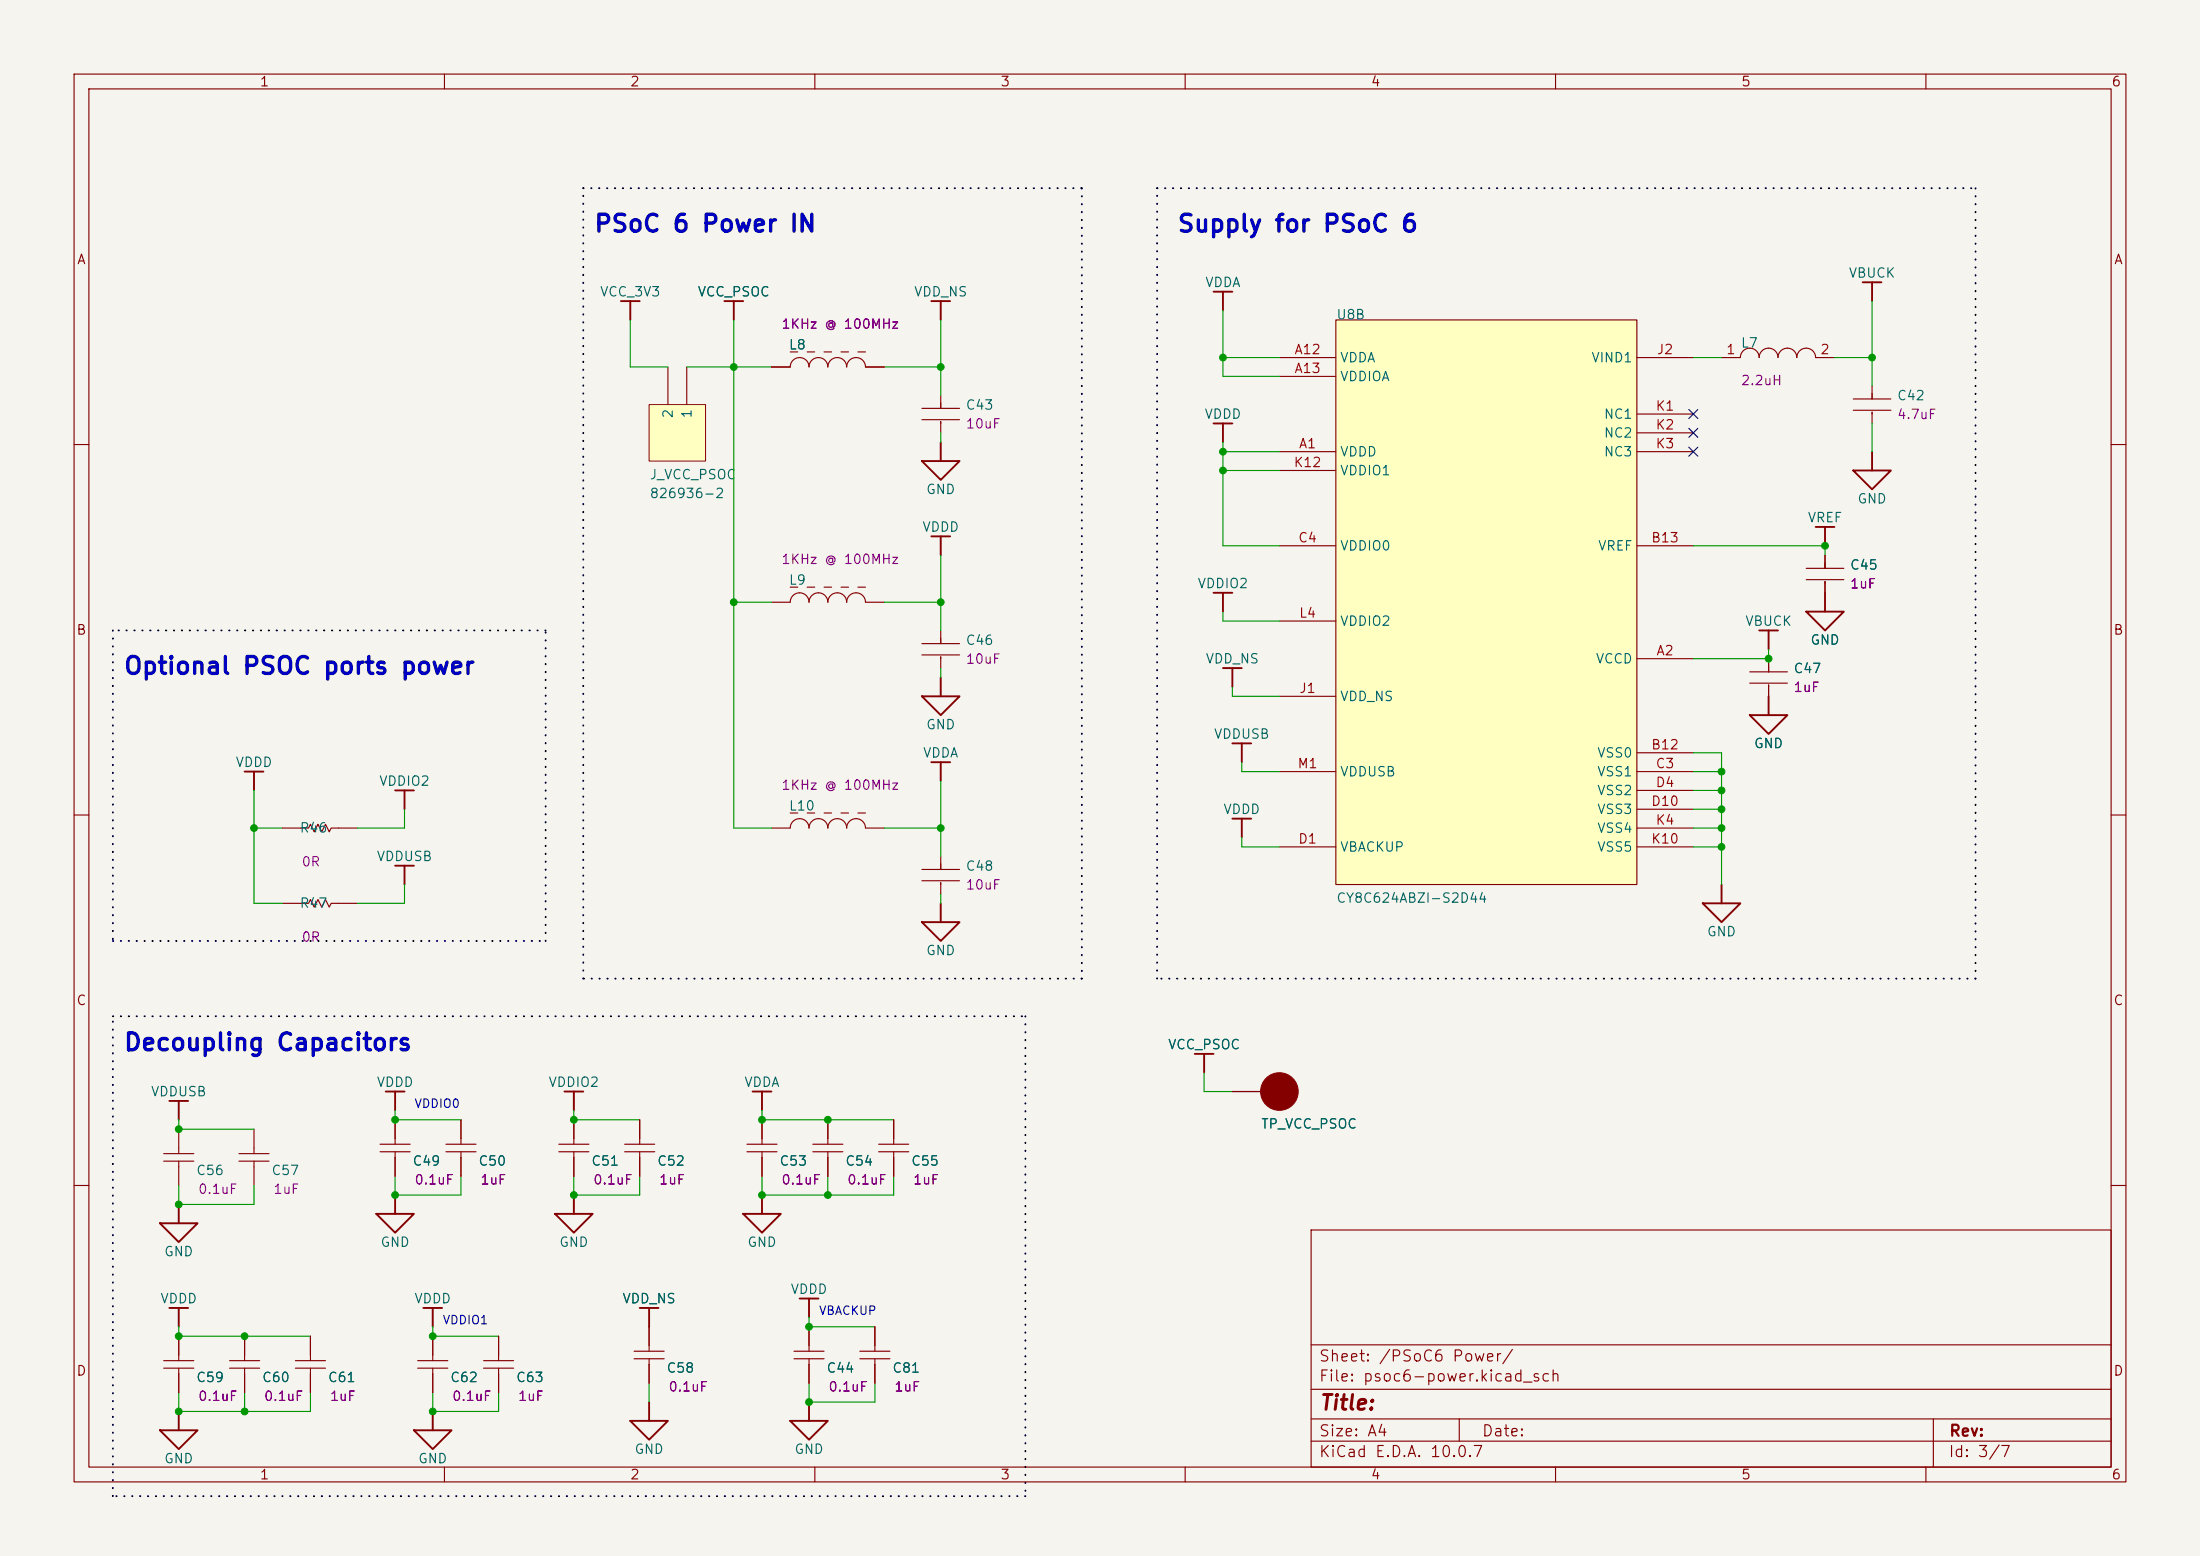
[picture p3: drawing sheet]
<svg xmlns="http://www.w3.org/2000/svg" width="297mm" height="210mm" viewBox="0 0 297 210" stroke-linecap="round" stroke-linejoin="round" font-family="sans-serif">
<path d="M0 0h297v210h-297z" fill="#f5f4ef" stroke="#f5f4ef" stroke-width=".14"/>
<g fill="none" stroke="#840000" stroke-width=".15">
<path d="M10 10h277v190h-277zM12 12h273v186h-273zM60 10v2M110 10v2M160 10v2M210 10v2M260 10v2M10 60h2M285 60h2M10 110h2M285 110h2M22.1 156.7h4.1"/>
<path d="M22.1 155.7h4.1M24.1 152.4v3.3M24.1 156.7v3.3M32.3 156.7h4M32.3 155.7h4M34.3 152.4v3.3M34.3 156.7v3.3M10 160h2M177 166h108v32h-108zM285 160h2M22.1 184.7h4.1M22.1 183.6h4.1"/>
<path d="M24.1 180.3v3.3M24.1 184.7v3.3M31 184.7h4.1M31 183.6h4.1M33 180.3v3.3M33 184.7v3.3M39.9 184.7h4M39.9 183.6h4M41.9 180.3v3.3M41.9 184.7v3.3M56.4 184.7h4.1M56.4 183.6h4.1"/>
<path d="M58.4 180.3v3.3M58.4 184.7v3.3M60 198v2M110 198v2M160 198v2M177 194.5h108M177 191.5h108M177 187.5h108M177 181.5h108M197 191.5v3M210 198v2M260 198v2"/>
<path d="M261 191.5v6.5"/>
</g>
<g fill="none" stroke="#840000" stroke-width=".25">
<path d="M163.8 80h2.6M165.1 80v2.6M22.9 148.6h2.5M24.1 148.6v2.5M21.6 165.1h5.1l-2.6 2.5zM22.9 176.5h2.5M24.1 162.6v2.5M24.1 176.5v2.6M50.8 163.8h5.1l-2.6 2.6zM53.3 161.3v2.5M57.1 176.5h2.6M58.4 176.5v2.6"/>
<path d="M74.9 163.8h5.1l-2.5 2.6zM77.5 161.3v2.5M21.6 193h5.1l-2.6 2.6zM24.1 190.5v2.5M55.9 193h5.1l-2.6 2.6zM58.4 190.5v2.5"/>
</g>
<path d="M180.3 43.2h40.7v76.2h-40.7z" fill="#ffffc2"/>
<path d="M180.3 43.2h40.7v76.2h-40.7z" fill="none" stroke="#800000" stroke-width=".15"/>
<g fill="none" stroke="#840000" stroke-width=".15">
<path d="M124.5 55.1h5M124.5 56.6h5M127 53.3v1.8M127 56.9v1.5M172.7 48.3h7.6M172.7 50.8h7.6M221 48.3h7.6M221 55.9h7.6M221 58.4h7.6M232.4 48.3h2.5a1.27 1.27 0 0 1 1.3-1.3 1.27 1.27 0 0 1 1.3 1.3 1.27 1.27 0 0 1 1.3-1.3 1.27 1.27 0 0 1 1.2 1.3 1.27 1.27 0 0 1 1.3-1.3 1.27 1.27 0 0 1 1.3 1.3 1.27 1.27 0 0 1 1.2-1.3 1.27 1.27 0 0 1 1.3 1.3h2.5M250.2 53.8h5.1M250.2 55.4h5.1"/>
<path d="M252.7 52.1v1.7M252.7 55.6v1.6M172.7 61h7.6M172.7 73.7h7.6M172.7 63.5h7.6M221 61h7.6M221 73.7h7.6M243.8 76.7h5.1M243.8 78.2h5.1M246.4 74.9v1.8M246.4 78.5v1.5M124.5 86.9h5"/>
<path d="M124.5 88.4h5M127 85.1v1.8M127 88.6v1.6M172.7 94h7.6M172.7 83.8h7.6M221 88.9h7.6M236.2 90.7h5.1M236.2 92.2h5.1M238.8 88.9v1.8M238.8 92.5v1.5M38.1 111.8h3.6l.2-.5 .5 1 .5-1 .5 1 .5-1 .5 1 .3-.5h3.6M172.7 104.1h7.6"/>
<path d="M172.7 114.3h7.6M221 101.6h7.6M221 104.1h7.6M221 114.3h7.6M221 106.7h7.6M221 109.2h7.6M221 111.8h7.6M38.1 121.9h3.6l.2-.5 .5 1 .5-1 .5 1 .5-1 .5 1 .3-.5h3.6M51.3 155.4h4.1M51.3 154.4h4.1M53.3 151.1v3.3M53.3 155.4v3.4"/>
<path d="M75.4 155.4h4.1M75.4 154.4h4.1M77.5 151.1v3.3M77.5 155.4v3.4M84.3 155.4h4.1M84.3 154.4h4.1M86.4 151.1v3.3M86.4 155.4v3.4M100.8 155.4h4.1M100.8 154.4h4.1M102.9 151.1v3.3M102.9 155.4v3.4"/>
<path d="M109.7 155.4h4.1M109.7 154.4h4.1M111.8 151.1v3.3M111.8 155.4v3.4M118.6 155.4h4.1M118.6 154.4h4.1M120.6 151.1v3.3M120.6 155.4v3.4M166.4 147.3h3.8M87.6 179.1v3.3M109.2 179.1v3.3M118.1 179.1v3.3"/>
<path d="M65.3 184.7h4M65.3 183.6h4M67.3 180.3v3.3M67.3 184.7v3.3M85.6 183.4h4.1M85.6 182.4h4.1M87.6 183.4v3.3M107.2 183.4h4.1M107.2 182.4h4.1M109.2 183.4v3.3M116.1 183.4h4M116.1 182.4h4"/>
<path d="M118.1 183.4v3.3"/>
</g>
<g fill="none" stroke="#840000" stroke-width=".25">
<path d="M163.8 39.4h2.6M165.1 39.4v2.5M251.5 38.1h2.5M252.7 38.1v2.5M83.8 40.6h2.6M85.1 40.6v2.6M125.7 40.6h2.6M127 40.6v2.6M127 59.7v2.5M163.8 57.2h2.6M165.1 57.2v2.5M124.5 62.2h5l-2.5 2.6z"/>
<path d="M125.7 72.4h2.6M127 72.4v2.5M245.1 71.1h2.5M246.4 71.1v2.6M250.2 63.5h5.1l-2.6 2.5zM252.7 61v2.5M124.5 94h5l-2.5 2.5zM127 91.4v2.6M165.1 90.2h2.5M166.4 90.2v2.5M236.2 96.5h5.1l-2.5 2.6zM237.5 85.1h2.5"/>
<path d="M238.8 85.1v2.5M238.8 94v2.5M243.8 82.6h5.1l-2.5 2.5zM246.4 80v2.6M33 104.1h2.6M34.3 104.1v2.6M53.3 116.8h2.6M53.3 106.7h2.6M54.6 106.7v2.5M54.6 116.8v2.6M166.4 110.5h2.5M166.4 100.3h2.5"/>
<path d="M167.6 100.3v2.6M167.6 110.5v2.5M232.4 119.4v2.5M229.9 121.9h5l-2.5 2.6zM52.1 147.3h2.5M53.3 147.3v2.6M76.2 147.3h2.5M77.5 147.3v2.6M101.6 147.3h2.5M102.9 147.3v2.6M161.3 142.2h2.5M162.6 142.2v2.6"/>
<path d="M86.4 176.5h2.5M87.6 176.5v2.6M100.3 163.8h5.1l-2.5 2.6zM102.9 161.3v2.5M107.9 175.3h2.6M109.2 175.3v2.5M85.1 191.8h5.1l-2.6 2.5zM87.6 189.2v2.6M106.7 191.8h5.1l-2.6 2.5zM109.2 189.2v2.6"/>
</g>
<circle cx="172.7" cy="147.3" r="2.54" fill="#840000" stroke="#840000" stroke-width=".14"/>
<path d="M87.6 54.6h7.6v7.6h-7.6z" fill="#ffffc2"/>
<path d="M87.6 54.6h7.6v7.6h-7.6z" fill="none" stroke="#800000" stroke-width=".14"/>
<g fill="none" stroke="#840000" stroke-width=".15">
<path d="M90.2 49.5v5.1M92.7 49.5v5.1M104.1 49.5h2.6a1.27 1.27 0 0 1 1.2-1.2 1.27 1.27 0 0 1 1.3 1.2 1.27 1.27 0 0 1 1.3-1.2 1.27 1.27 0 0 1 1.3 1.2 1.27 1.27 0 0 1 1.2-1.2 1.27 1.27 0 0 1 1.3 1.2 1.27 1.27 0 0 1 1.3-1.2 1.27 1.27 0 0 1 1.2 1.2h2.6M106.7 47.5h1M109 47.5h1M111.3 47.5h1M113.5 47.5h1.1M115.8 47.5h1M106.7 79.2h1M109 79.2h1M111.3 79.2h1M113.5 79.2h1.1"/>
<path d="M115.8 79.2h1M246.4 74.9v1.8M246.4 78.5v1.5M104.1 81.3h2.6a1.27 1.27 0 0 1 1.2-1.3 1.27 1.27 0 0 1 1.3 1.3 1.27 1.27 0 0 1 1.3-1.3 1.27 1.27 0 0 1 1.3 1.3 1.27 1.27 0 0 1 1.2-1.3 1.27 1.27 0 0 1 1.3 1.3 1.27 1.27 0 0 1 1.3-1.3 1.27 1.27 0 0 1 1.2 1.3h2.6M238.8 88.9v1.8M238.8 92.5v1.5M104.1 111.8h2.6a1.27 1.27 0 0 1 1.2-1.3 1.27 1.27 0 0 1 1.3 1.3 1.27 1.27 0 0 1 1.3-1.3 1.27 1.27 0 0 1 1.3 1.3 1.27 1.27 0 0 1 1.2-1.3 1.27 1.27 0 0 1 1.3 1.3 1.27 1.27 0 0 1 1.3-1.3 1.27 1.27 0 0 1 1.2 1.3h2.6M106.7 109.7h1M109 109.7h1M111.3 109.7h1M113.5 109.7h1.1M115.8 109.7h1"/>
<path d="M124.5 117.3h5M124.5 118.9h5M127 115.6v1.7M127 119.1v1.6M53.3 151.1v2.6M53.3 156.2v2.6M60.2 155.4h4.1M60.2 154.4h4.1M62.2 151.1v3.3M62.2 155.4v3.4M77.5 151.1v2.6M77.5 156.2v2.6"/>
<path d="M86.4 151.1v2.6M86.4 156.2v2.6M102.9 151.1v2.6M102.9 156.2v2.6M111.8 151.1v2.6M111.8 156.2v2.6M120.6 151.1v2.6M120.6 156.2v2.6M166.4 147.3h3.8M87.6 179.1v2.5M109.2 179.1v2.5M118.1 179.1v2.5"/>
<path d="M24.1 180.3v2.6M24.1 185.4v2.6M33 180.3v2.6M33 185.4v2.6M41.9 180.3v2.6M41.9 185.4v2.6M58.4 180.3v2.6M58.4 185.4v2.6M67.3 180.3v2.6M67.3 185.4v2.6M87.6 184.2v2.5M109.2 184.2v2.5"/>
<path d="M118.1 184.2v2.5"/>
</g>
<path d="M97.8 40.6h2.5M99.1 40.6v2.6M125.7 102.9h2.6M127 102.9v2.5M124.5 124.5h5l-2.5 2.5zM127 121.9v2.6" fill="none" stroke="#840000" stroke-width=".25"/>
<g fill="none" stroke="#000" stroke-width=".25" stroke-dasharray=".1 1">
<path d="M78.7 25.4h67.3M146 25.4v106.7M156.2 25.4h110.5M266.7 25.4v106.7M15.2 85.1v41.9M73.7 85.1h-58.5M15.2 137.2h123.2M15.2 127h58.5M73.7 127v-41.9M78.7 132.1v-106.7M138.4 137.2v64.7M146 132.1h-67.3"/>
<path d="M156.2 132.1v-106.7M266.7 132.1h-110.5M15.2 201.9v-64.7M138.4 201.9h-123.2"/>
</g>
<g fill="none" stroke="#009600" stroke-width=".15">
<path d="M85.1 43.2v6.3h5.1M92.7 49.5h11.4M99.1 43.2v68.6h5M119.4 49.5h7.6M127 43.2v10.1M127 58.4v1.3M165.1 41.9v8.9h7.6M165.1 59.7v14h7.6M165.1 48.3h7.6M228.6 48.3h3.8M247.6 48.3h5.1M252.7 40.6v11.5"/>
<path d="M252.7 57.2v3.8M127 74.9v10.2M165.1 63.5h7.6M165.1 61h7.6M228.6 73.7h17.8v1.2M99.1 81.3h5M119.4 81.3h7.6M127 90.2v1.2M165.1 82.6v1.2h7.6M166.4 92.7v1.3h6.3M238.8 87.6v1.3h-10.2M34.3 111.8h3.8"/>
<path d="M34.3 106.7v15.2h3.8M54.6 109.2v2.6h-6.3M54.6 119.4v2.5h-6.3M119.4 111.8h7.6M127 105.4v10.2M167.6 102.9v1.2h5.1M167.6 113v1.3h5.1M228.6 101.6h3.8v17.8M228.6 111.8h3.8M228.6 106.7h3.8M228.6 104.1h3.8M228.6 114.3h3.8"/>
<path d="M228.6 109.2h3.8M127 120.7v1.2M24.1 151.1v1.3h10.2M53.3 149.9v1.2h8.9M53.3 158.8v2.5h8.9v-2.5M77.5 149.9v1.2h8.9M77.5 158.8v2.5h8.9v-2.5M102.9 149.9v1.2h17.7M102.9 158.8v2.5h17.7v-2.5M111.8 158.8v2.5M162.6 144.8v2.5h3.8M24.1 179.1v1.2h17.8"/>
<path d="M24.1 160v2.6h10.2v-2.6M58.4 179.1v1.2h8.9M109.2 177.8v1.3h8.9M24.1 188v2.5h17.8v-2.5M33 188v2.5M58.4 188v2.5h8.9v-2.5M87.6 186.7v2.5M109.2 186.7v2.5h8.9v-2.5"/>
</g>
<path d="M228 55.3l1.2 1.2M228 57.8l1.2 1.2M229.2 55.3l-1.2 1.2M229.2 57.8l-1.2 1.2M228 60.4l1.2 1.2M229.2 60.4l-1.2 1.2" fill="none" stroke="#000084" stroke-width=".15"/>
<g fill="#009600" stroke="#009600" stroke-width=".14">
<circle cx="99.1" cy="49.5" r=".46"/>
<circle cx="127" cy="49.5" r=".46"/>
<circle cx="53.3" cy="151.1" r=".46"/>
<circle cx="53.3" cy="161.3" r=".46"/>
<circle cx="77.5" cy="151.1" r=".46"/>
<circle cx="77.5" cy="161.3" r=".46"/>
<circle cx="34.3" cy="111.8" r=".46"/>
<circle cx="109.2" cy="179.1" r=".46"/>
<circle cx="99.1" cy="81.3" r=".46"/>
<circle cx="111.8" cy="151.1" r=".46"/>
<circle cx="102.9" cy="151.1" r=".46"/>
<circle cx="109.2" cy="189.2" r=".46"/>
<circle cx="127" cy="81.3" r=".46"/>
<circle cx="127" cy="111.8" r=".46"/>
<circle cx="111.8" cy="161.3" r=".46"/>
<circle cx="102.9" cy="161.3" r=".46"/>
<circle cx="165.1" cy="61" r=".46"/>
<circle cx="165.1" cy="63.5" r=".46"/>
<circle cx="232.4" cy="109.2" r=".46"/>
<circle cx="232.4" cy="111.8" r=".46"/>
<circle cx="232.4" cy="114.3" r=".46"/>
<circle cx="232.4" cy="106.7" r=".46"/>
<circle cx="232.4" cy="104.1" r=".46"/>
<circle cx="24.1" cy="162.6" r=".46"/>
<circle cx="24.1" cy="152.4" r=".46"/>
<circle cx="33" cy="180.3" r=".46"/>
<circle cx="24.1" cy="190.5" r=".46"/>
<circle cx="33" cy="190.5" r=".46"/>
<circle cx="24.1" cy="180.3" r=".46"/>
<circle cx="165.1" cy="48.3" r=".46"/>
<circle cx="58.4" cy="190.5" r=".46"/>
<circle cx="58.4" cy="180.3" r=".46"/>
<circle cx="238.8" cy="88.9" r=".46"/>
<circle cx="246.4" cy="73.7" r=".46"/>
<circle cx="252.7" cy="48.3" r=".46"/>
</g>
<g font-size="2.3" fill="#0000c2">
<text x="80.1" y="31.9">PSoC 6 Power IN</text>
<text x="158.8" y="31.9">Supply for PSoC 6</text>
<text x="16.6" y="91.6">Optional PSOC ports power</text>
<text x="16.6" y="142.4">Decoupling Capacitors</text>
</g>
<text font-size="2" fill="#840000" x="178" y="190.8">Title:</text>
<g font-size="1.5" fill="#840000">
<text x="178" y="184.1">Sheet: /PSoC6 Power/</text>
<text x="178" y="186.8">File: psoc6-power.kicad_sch</text>
<text x="178" y="197">KiCad E.D.A. 10.0.7</text>
<text x="178" y="194.2">Size: A4</text>
<text x="200" y="194.2">Date:</text>
<text x="263" y="197">Id: 3/7</text>
<text x="263" y="194.2">Rev:</text>
</g>
<g font-size="1.3" fill="#840000">
<text x="35" y="12">1</text>
<text x="85" y="12">2</text>
<text x="135" y="12">3</text>
<text x="185" y="12">4</text>
<text x="235" y="12">5</text>
<text x="285" y="12">6</text>
<text x="10.3" y="36">A</text>
<text x="285.3" y="36">A</text>
<text x="10.2" y="86">B</text>
<text x="285.2" y="86">B</text>
<text x="10.2" y="136">C</text>
<text x="285.2" y="136">C</text>
<text x="10.2" y="186">D</text>
<text x="285.2" y="186">D</text>
<text x="35" y="200">1</text>
<text x="85" y="200">2</text>
<text x="135" y="200">3</text>
<text x="185" y="200">4</text>
<text x="235" y="200">5</text>
<text x="285" y="200">6</text>
</g>
<g font-size="1.3" fill="#006464">
<text x="80.9" y="40.3">VCC_3V3</text>
<text x="94.1" y="40.3">VCC_PSOC</text>
<text x="123.3" y="40.3">VDD_NS</text>
<text x="162.6" y="39.1">VDDA</text>
<text x="249.5" y="37.8">VBUCK</text>
<text x="106.4" y="47.5">L8</text>
<text x="180.3" y="43.4">U8B</text>
<text x="234.9" y="47.2">L7</text>
<text x="180.8" y="49.2">VDDA</text>
<text x="180.8" y="51.8">VDDIOA</text>
<text x="214.7" y="49.2">VIND1</text>
<text x="91.1" y="56.6" transform="rotate(-90 91.1 56.6)">2</text>
<text x="93.7" y="56.6" transform="rotate(-90 93.7 56.6)">1</text>
<text x="130.3" y="55.6">C43</text>
<text x="162.5" y="56.8">VDDD</text>
<text x="216.4" y="56.8">NC1</text>
<text x="216.4" y="59.4">NC2</text>
<text x="256" y="54.3">C42</text>
<text x="87.6" y="65">J_VCC_PSOC</text>
<text x="180.8" y="61.9">VDDD</text>
<text x="180.8" y="64.5">VDDIO1</text>
<text x="216.4" y="61.9">NC3</text>
<text x="87.6" y="67.5">826936-2</text>
<text x="124.9" y="67">GND</text>
<text x="244" y="70.8">VREF</text>
<text x="250.7" y="68.3">GND</text>
<text x="124.4" y="72.1">VDDD</text>
<text x="180.8" y="74.6">VDDIO0</text>
<text x="215.6" y="74.6">VREF</text>
<text x="249.7" y="77.2">C45</text>
<text x="106.4" y="79.2">L9</text>
<text x="161.6" y="79.7">VDDIO2</text>
<text x="130.3" y="87.4">C46</text>
<text x="162.7" y="89.9">VDD_NS</text>
<text x="180.8" y="84.8">VDDIO2</text>
<text x="215.3" y="89.9">VCCD</text>
<text x="235.5" y="84.8">VBUCK</text>
<text x="244.3" y="87.3">GND</text>
<text x="180.8" y="94.9">VDD_NS</text>
<text x="242" y="91.2">C47</text>
<text x="124.9" y="98.8">GND</text>
<text x="163.8" y="100">VDDUSB</text>
<text x="236.7" y="101.3">GND</text>
<text x="31.7" y="103.8">VDDD</text>
<text x="51.1" y="106.4">VDDIO2</text>
<text x="124.5" y="102.6">VDDA</text>
<text x="180.8" y="105.1">VDDUSB</text>
<text x="215.5" y="102.6">VSS0</text>
<text x="215.5" y="105.1">VSS1</text>
<text x="215.5" y="107.6">VSS2</text>
<text x="40.4" y="112.7">R46</text>
<text x="106.4" y="109.7">L10</text>
<text x="165.1" y="110.2">VDDD</text>
<text x="215.5" y="110.2">VSS3</text>
<text x="215.5" y="112.7">VSS4</text>
<text x="50.8" y="116.5">VDDUSB</text>
<text x="130.3" y="117.8">C48</text>
<text x="180.8" y="115.3">VBACKUP</text>
<text x="215.5" y="115.3">VSS5</text>
<text x="40.4" y="122.8">R47</text>
<text x="180.3" y="122.2">CY8C624ABZI-S2D44</text>
<text x="124.9" y="129.2">GND</text>
<text x="230.3" y="126.7">GND</text>
<text x="157.6" y="141.9">VCC_PSOC</text>
<text x="20.3" y="148.3">VDDUSB</text>
<text x="50.8" y="147">VDDD</text>
<text x="74" y="147">VDDIO2</text>
<text x="100.4" y="147">VDDA</text>
<text x="170.2" y="152.6">TP_VCC_PSOC</text>
<text x="26.4" y="158.9">C56</text>
<text x="36.6" y="158.9">C57</text>
<text x="55.6" y="157.6">C49</text>
<text x="64.5" y="157.6">C50</text>
<text x="79.7" y="157.6">C51</text>
<text x="88.6" y="157.6">C52</text>
<text x="105.1" y="157.6">C53</text>
<text x="114" y="157.6">C54</text>
<text x="122.9" y="157.6">C55</text>
<text x="22.1" y="169.9">GND</text>
<text x="51.3" y="168.6">GND</text>
<text x="75.4" y="168.6">GND</text>
<text x="100.8" y="168.6">GND</text>
<text x="21.6" y="176.2">VDDD</text>
<text x="55.8" y="176.2">VDDD</text>
<text x="83.9" y="176.2">VDD_NS</text>
<text x="106.6" y="175">VDDD</text>
<text x="89.9" y="185.6">C58</text>
<text x="111.5" y="185.6">C44</text>
<text x="120.4" y="185.6">C81</text>
<text x="26.4" y="186.9">C59</text>
<text x="35.3" y="186.9">C60</text>
<text x="44.2" y="186.9">C61</text>
<text x="60.7" y="186.9">C62</text>
<text x="69.6" y="186.9">C63</text>
<text x="22.1" y="197.8">GND</text>
<text x="56.4" y="197.8">GND</text>
<text x="85.6" y="196.5">GND</text>
<text x="107.2" y="196.5">GND</text>
</g>
<g font-size="1.3" fill="#840084">
<text x="105.4" y="44.7">1KHz @ 100MHz</text>
<text x="234.9" y="52.3">2.2uH</text>
<text x="130.3" y="58.2">10uF</text>
<text x="256" y="56.9">4.7uF</text>
<text x="105.4" y="76.4">1KHz @ 100MHz</text>
<text x="249.7" y="79.7">1uF</text>
<text x="130.3" y="89.9">10uF</text>
<text x="242" y="93.7">1uF</text>
<text x="105.4" y="106.9">1KHz @ 100MHz</text>
<text x="40.6" y="117.3">0R</text>
<text x="130.3" y="120.4">10uF</text>
<text x="40.6" y="127.4">0R</text>
<text x="26.7" y="161.5">0.1uF</text>
<text x="36.8" y="161.5">1uF</text>
<text x="55.9" y="160.2">0.1uF</text>
<text x="64.8" y="160.2">1uF</text>
<text x="80" y="160.2">0.1uF</text>
<text x="88.9" y="160.2">1uF</text>
<text x="105.4" y="160.2">0.1uF</text>
<text x="114.3" y="160.2">0.1uF</text>
<text x="123.2" y="160.2">1uF</text>
<text x="26.7" y="189.4">0.1uF</text>
<text x="35.5" y="189.4">0.1uF</text>
<text x="44.4" y="189.4">1uF</text>
<text x="60.9" y="189.4">0.1uF</text>
<text x="69.8" y="189.4">1uF</text>
<text x="90.2" y="188.1">0.1uF</text>
<text x="111.7" y="188.1">0.1uF</text>
<text x="120.6" y="188.1">1uF</text>
</g>
<g font-size="1.3" fill="#a90000">
<text x="174.6" y="48.1">A12</text>
<text x="174.6" y="50.7">A13</text>
<text x="223.6" y="48.1">J2</text>
<text x="232.9" y="48.1">1</text>
<text x="245.6" y="48.1">2</text>
<text x="223.4" y="55.7">K1</text>
<text x="223.4" y="58.3">K2</text>
<text x="174.6" y="63.4">K12</text>
<text x="175.3" y="60.8">A1</text>
<text x="223.4" y="60.8">K3</text>
<text x="175.2" y="73.5">C4</text>
<text x="222.8" y="73.5">B13</text>
<text x="175.3" y="83.7">L4</text>
<text x="223.5" y="88.8">A2</text>
<text x="175.3" y="93.8">J1</text>
<text x="222.8" y="101.5">B12</text>
<text x="175.1" y="104">M1</text>
<text x="223.4" y="104">C3</text>
<text x="223.4" y="106.5">D4</text>
<text x="222.8" y="109.1">D10</text>
<text x="223.4" y="111.6">K4</text>
<text x="175.2" y="114.2">D1</text>
<text x="222.8" y="114.2">K10</text>
</g>
<g font-size="1.1" fill="#0000c2">
<text x="55.9" y="149.8">VDDIO0</text>
<text x="59.7" y="179">VDDIO1</text>
<text x="110.5" y="177.7">VBACKUP</text>
</g>
</svg>
